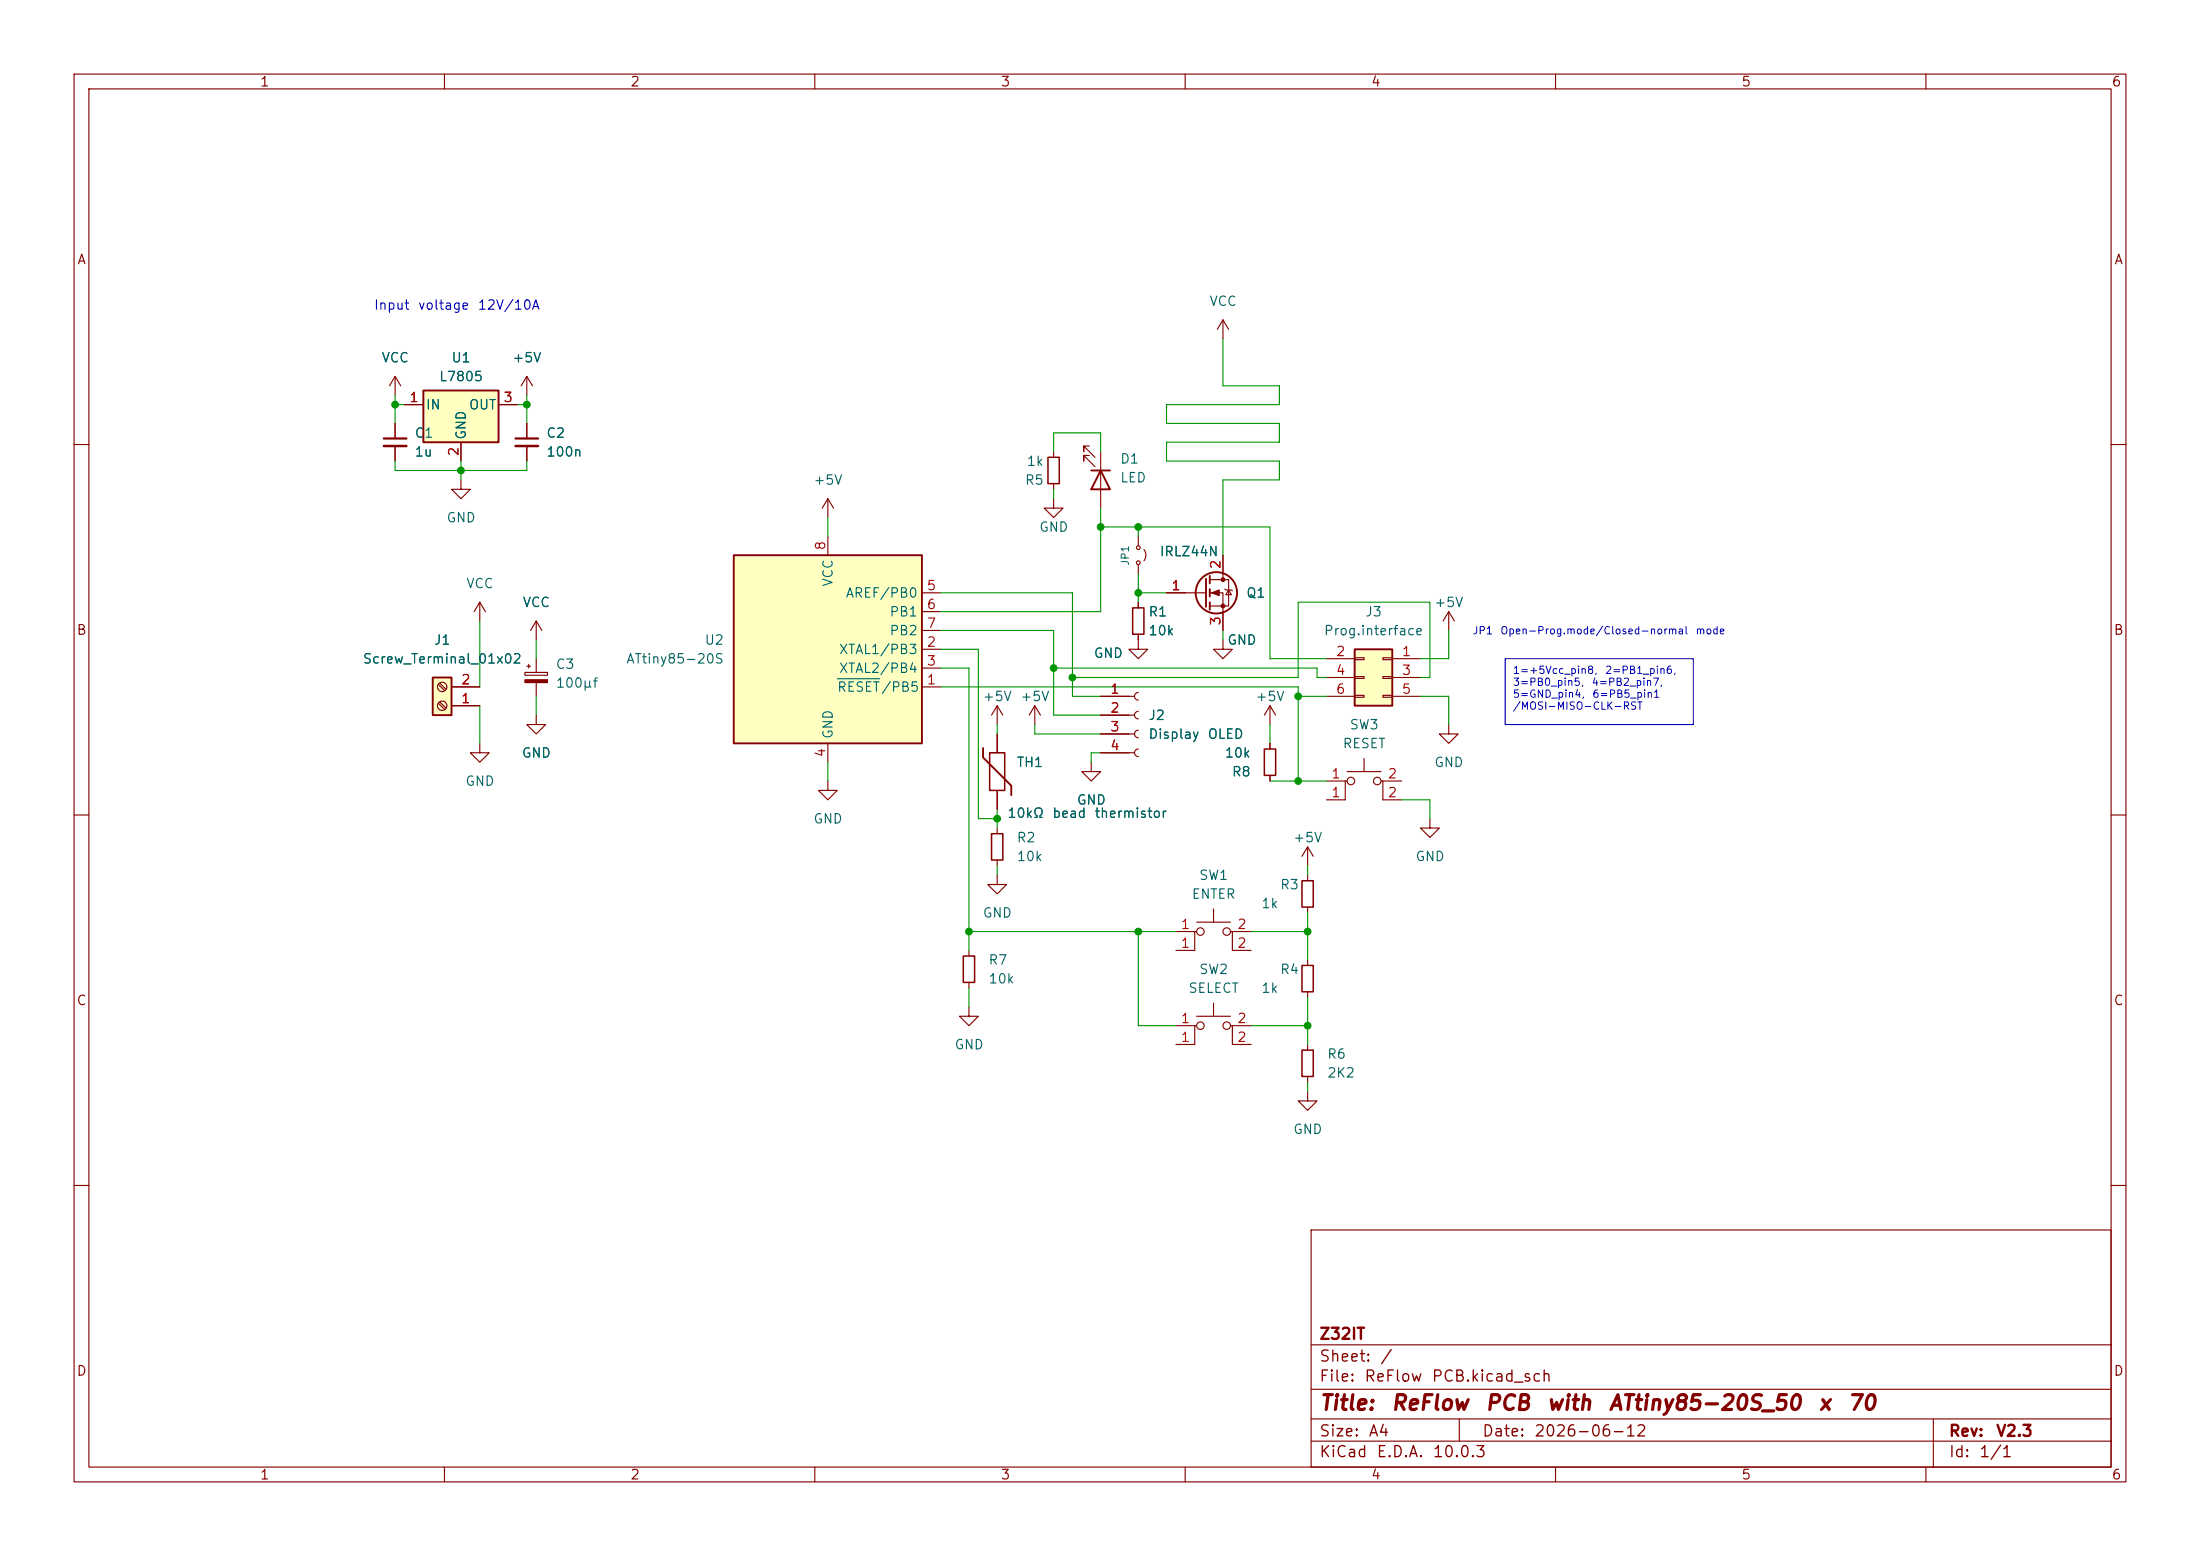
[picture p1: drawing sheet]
<svg xmlns="http://www.w3.org/2000/svg" width="297mm" height="210mm" viewBox="0 0 297 210" stroke-linecap="round" stroke-linejoin="round" font-family="sans-serif">
<g fill="none" stroke="#840000" stroke-width=".15">
<path d="M10 10h277v190h-277zM12 12h273v186h-273zM60 10v2M110 10v2M160 10v2M210 10v2M260 10v2M53.3 50.8l-.7 1.3M53.3 50.8l.8 1.3M53.3 50.8v2.5M53.3 57.2v2M71.1 50.8l-.7 1.3"/>
<path d="M71.1 50.8l.8 1.3M71.1 50.8v2.5M71.1 57.2v2M10 60h2M53.3 60.2v2M71.1 60.2v2M111.8 67.3l-.8 1.3M111.8 67.3l.7 1.3M111.8 67.3v2.6M285 60h2M72.4 96.5v1.3h1.3l-1.3 1.3-1.3-1.3h1.3M195.6 97.8v1.3h1.2l-1.2 1.2-1.3-1.2h1.3"/>
<path d="M10 110h2M64.8 100.3v1.3h1.2l-1.2 1.3-1.3-1.3h1.3M111.8 105.4v1.3h1.2l-1.2 1.3-1.3-1.3h1.3M171.4 100.3v.8M171.4 104.6v.8M179.1 105.4h2.5M181.9 105.4h-.3v2.6h-2.5M181.9 104.1h4.5M184.1 102.4v1.7M186.4 105.4h.3v2.6h2.5M186.7 105.4h2.5M193 110.5v1.3h1.3l-1.3 1.2-1.2-1.2h1.2"/>
<path d="M285 110h2M10 160h2M177 166h108v32h-108zM285 160h2M60 198v2M110 198v2M160 198v2M177 194.5h108M177 191.5h108M177 187.5h108M177 181.5h108M197 191.5v3"/>
<path d="M210 198v2M260 198v2M261 191.5v6.5"/>
<circle cx="182.4" cy="105.4" r=".51"/>
<circle cx="185.9" cy="105.4" r=".51"/>
</g>
<path d="M170.7 101.1h1.5v3.5h-1.5z" fill="none" stroke="#840000" stroke-width=".2"/>
<path d="M51.8 59.2h3.1M69.6 59.2h3" fill="none" stroke="#840000" stroke-width=".3"/>
<path d="M51.8 60.2h3.1M69.6 60.2h3" fill="none" stroke="#840000" stroke-width=".33"/>
<path d="M99.1 74.9h25.4v25.4h-25.4z" fill="#ffffc2"/>
<path d="M99.1 74.9h25.4v25.4h-25.4z" fill="none" stroke="#840000" stroke-width=".25"/>
<g fill="none" stroke="#840000" stroke-width=".15">
<path d="M111.8 72.4v2.5M70.9 90.8h3v.3h-3zM71.1 89.9h.5M71.4 89.7v.5M72.4 88.9v1.9M72.4 92.1v1.9M124.5 92.7h2.5M124.5 87.6h2.5M124.5 90.2h2.5M124.5 80h2.5M124.5 82.6h2.5M124.5 85.1h2.5"/>
<path d="M134.6 95.3l-.7 1.2M134.6 95.3l.8 1.2M134.6 95.3v2.5M111.8 100.3v2.6"/>
</g>
<path d="M113.1 91.6h5.6" fill="none" stroke="#006464" stroke-width=".15"/>
<path d="M70.9 91.7h3v.4h-3z" fill="#840000" stroke="#840000" stroke-width=".15"/>
<path d="M58.4 91.4h2.6v5.1h-2.6z" fill="#ffffc2"/>
<path d="M58.4 91.4h2.6v5.1h-2.6zM132.7 101v1.2l3.8 3.8v1.3" fill="none" stroke="#840000" stroke-width=".25"/>
<g fill="none" stroke="#840000" stroke-width=".15">
<path d="M59.2 94.9l.8 .9M59.2 92.4l.8 .8M59.4 94.7l.8 .9M59.4 92.2l.8 .8M61 95.3h3.8M61 92.7h3.8M134.6 99.1v2.5M148.6 94h4.6M148.6 96.5h4.6M148.6 99.1h4.6M153.7 93.5a.51 .51 0 0 0-.5 .5 .51 .51 0 0 0 .5 .5M153.7 96a.51 .51 0 0 0-.5 .5 .51 .51 0 0 0 .5 .5"/>
<path d="M153.7 98.6a.51 .51 0 0 0-.5 .5 .51 .51 0 0 0 .5 .5M171.4 95.3l-.7 1.2M171.4 95.3l.8 1.2M171.4 95.3v2.5M134.6 106.7v2.5M147.3 102.9v1.2h1.3l-1.3 1.3-1.3-1.3h1.3M148.6 101.6h4.6M153.7 101.1a.51 .51 0 0 0-.5 .5 .51 .51 0 0 0 .5 .5M158.7 125.7h2.6M161.5 125.7h-.2v2.6h-2.6M161.5 124.5h4.6M163.8 122.7v1.8"/>
<path d="M166.1 125.7h.3v2.6h2.5M166.4 125.7h2.5"/>
<circle cx="59.7" cy="92.7" r=".63"/>
<circle cx="59.7" cy="95.2" r=".63"/>
<circle cx="162.1" cy="125.7" r=".51"/>
<circle cx="165.6" cy="125.7" r=".51"/>
</g>
<path d="M133.6 101.6h2v5.1h-2z" fill="none" stroke="#840000" stroke-width=".2"/>
<path d="M182.9 87.6h5.1v7.7h-5.1z" fill="#ffffc2"/>
<path d="M182.9 87.6h5.1v7.7h-5.1z" fill="none" stroke="#840000" stroke-width=".25"/>
<g fill="none" stroke="#840000" stroke-width=".15">
<path d="M139.7 95.3l-.8 1.2M139.7 95.3l.8 1.2M139.7 95.3v2.5M153.7 86.4v1.2h1.2l-1.2 1.3-1.3-1.3h1.3M179.1 88.9h3.8M179.1 91.4h3.8M179.1 94h3.8M182.9 88.8h1.2v.2h-1.2zM182.9 91.3h1.2v.3h-1.2zM182.9 93.9h1.2v.2h-1.2zM186.7 88.8h1.3v.2h-1.3zM186.7 91.3h1.3v.3h-1.3z"/>
<path d="M186.7 93.9h1.3v.2h-1.3zM188 88.9h3.8M188 91.4h3.8M188 94h3.8M195.6 82.6l-.8 1.2M195.6 82.6l.7 1.2M195.6 82.6v2.5M134.6 111.8v.7M134.6 116.1v.7M176.5 114.3l-.7 1.3M176.5 114.3l.8 1.3M176.5 114.3v2.5"/>
</g>
<path d="M133.9 112.5h1.5v3.6h-1.5z" fill="none" stroke="#840000" stroke-width=".2"/>
<path d="M57.1 52.7h10.2v7h-10.2z" fill="#ffffc2"/>
<g fill="none" stroke="#840000" stroke-width=".25">
<path d="M57.1 52.7h10.2v7h-10.2zM147.3 63.5h2.6M148.6 63.5l1.3 2.5h-2.6zM162.8 78.1v3.8M163.3 77.7v1M163.3 79.5v1M163.3 81.3v1"/>
<circle cx="164.2" cy="80" r="2.79"/>
</g>
<g fill="none" stroke="#840000" stroke-width=".15">
<path d="M53.3 57.2v2M54.6 54.6h2.5M62.2 59.7v2.5M67.3 54.6h2.5M71.1 57.2v2M165.1 43.2l-.8 1.3M165.1 43.2l.8 1.3M165.1 43.2v2.5M53.3 60.2v2M62.2 64.8v1.2h1.3l-1.3 1.3-1.2-1.3h1.2M71.1 60.2v2M142.2 67.3v1.3h1.3l-1.3 1.3-1.2-1.3h1.2"/>
<path d="M142.2 61v.7M142.2 65.3v.7M147.1 60.2h-.8v.8v-.8l1.5 1.5M147.1 61.5h-.8v.7v-.7l1.5 1.5M148.6 61v7.6M153.7 72.4v1.3M153.7 76.2v1.3M154.4 74.2l.2 .3 .1 .5-.3 .7M163.3 78.2h2.6v3.6h-2.6M165.1 74.9v3.3M165.4 79.5l.1 .1h.7l.2 .2M165.9 79.6l.3 .7h-.7z"/>
<path d="M61 95.3h3.8M61 92.7h3.8M64.8 81.3l-.8 1.3M64.8 81.3l.7 1.3M64.8 81.3v2.5M72.4 83.8l-.8 1.3M72.4 83.8l.8 1.3M72.4 83.8v2.6M134.6 99.1v2.5M148.6 94h3.8M148.6 96.5h3.8M148.6 99.1h3.8"/>
<path d="M153.7 81.3v.7M153.7 85.6v.8M157.5 80h5.3M163.3 80h1.8v5.1M165.1 86.4v1.2h1.3l-1.3 1.3-1.3-1.3h1.3M134.6 118.1v1.3h1.3l-1.3 1.3-1.3-1.3h1.3M134.6 106.7v2.5M148.6 101.6h3.8M171.4 100.3v.8M171.4 104.6v.8M176.5 118.1v.8M130.8 135.9v1.3h1.3l-1.3 1.2-1.3-1.2h1.3"/>
<path d="M130.8 128.3v.7M130.8 132.6v.8M158.7 138.4h2.6M161.5 138.4h-.2v2.6h-2.6M161.5 137.2h4.6M163.8 135.4v1.8M166.1 138.4h.3v2.6h2.5M166.4 138.4h2.5M176.5 122.4v.8M176.5 129.5v.8M176.5 133.9v.7M176.5 147.3v1.3h1.3l-1.3 1.3-1.2-1.3h1.2"/>
<path d="M176.5 141v.7M176.5 145.3v.8"/>
<circle cx="153.7" cy="75.9" r=".25"/>
<circle cx="153.7" cy="73.9" r=".25"/>
<circle cx="162.1" cy="138.4" r=".51"/>
<circle cx="165.6" cy="138.4" r=".51"/>
</g>
<path d="M141.5 61.7h1.5v3.6h-1.5zM152.9 82h1.5v3.6h-1.5zM175.8 118.9h1.5v3.5h-1.5zM130 129h1.6v3.6h-1.6zM175.8 130.3h1.5v3.6h-1.5zM175.8 141.7h1.5v3.6h-1.5z" fill="none" stroke="#840000" stroke-width=".2"/>
<g fill="#840000" stroke="#840000" stroke-width=".15">
<path d="M163.6 80l1-.4v.8z"/>
<circle cx="165.1" cy="78.2" r=".25"/>
<circle cx="165.1" cy="81.8" r=".25"/>
</g>
<g fill="none" stroke="#009600" stroke-width=".15">
<path d="M53.3 53.3v3.9M53.3 54.6h1.3M69.8 54.6h1.3M71.1 53.3v3.9M165.1 45.7v6.4h7.6v2.5h-15.2v2.6h15.2v2.5h-15.2v2.5h15.2v2.6h-7.6v10.1M53.3 62.2v1.3h17.8v-1.3M62.2 62.2v2.6M111.8 69.9v2.5M142.2 61v-2.6h6.4v2.6M142.2 66v1.3M148.6 71.1h22.8v17.8h7.7M148.6 68.6v14h-21.6"/>
<path d="M153.7 71.1v1.3M153.7 77.5v3.8M64.8 83.8v8.9M64.8 95.3v5M72.4 86.4v2.5M72.4 94v2.5M127 80h17.8v14h3.8M127 87.6h5.1v22.9h2.5M127 90.2h3.8v38.1M127 85.1h15.2v11.4h6.4M127 92.7h48.3v12.7M134.6 97.8v1.3"/>
<path d="M139.7 97.8v1.3h8.9M142.2 90.2h35.6v1.2h1.3M144.8 91.4h30.5v-10.1h17.7v10.1h-1.2M153.7 80h3.8M165.1 85.1v1.3M171.4 97.8v2.5M175.3 94h3.8M191.8 94h3.8v3.8M195.6 85.1v3.8h-3.8M111.8 102.9v2.5M134.6 109.2v2.6M134.6 116.8v1.3"/>
<path d="M148.6 101.6h-1.3v1.3M171.4 105.4h7.7M176.5 116.8v1.3M189.2 108h3.8v2.5M130.8 133.4v2.5M130.8 125.7h27.9M153.7 125.7v12.7h5M168.9 125.7h7.6M168.9 138.4h7.6M176.5 123.2v6.3M176.5 134.6v6.4M176.5 146.1v1.2"/>
</g>
<path d="M203.2 88.9h25.4v8.9h-25.4z" fill="none" stroke="#0000c2" stroke-width=".15"/>
<g fill="#009600" stroke="#009600" stroke-width=".14">
<circle cx="175.3" cy="105.4" r=".46"/>
<circle cx="175.3" cy="94" r=".46"/>
<circle cx="144.8" cy="91.4" r=".46"/>
<circle cx="142.2" cy="90.2" r=".46"/>
<circle cx="134.6" cy="110.5" r=".46"/>
<circle cx="53.3" cy="54.6" r=".46"/>
<circle cx="71.1" cy="54.6" r=".46"/>
<circle cx="62.2" cy="63.5" r=".46"/>
<circle cx="153.7" cy="71.1" r=".46"/>
<circle cx="148.6" cy="71.1" r=".46"/>
<circle cx="153.7" cy="80" r=".46"/>
<circle cx="130.8" cy="125.7" r=".46"/>
<circle cx="153.7" cy="125.7" r=".46"/>
<circle cx="176.5" cy="138.4" r=".46"/>
<circle cx="176.5" cy="125.7" r=".46"/>
</g>
<g font-size="2" fill="#840000">
<text x="178" y="190.8">Title:</text>
<text x="187.7" y="190.8">ReFlow</text>
<text x="200.4" y="190.8">PCB</text>
<text x="208.7" y="190.8">with</text>
<text x="217" y="190.8">ATtiny85-20S_50</text>
<text x="245.3" y="190.8">x</text>
<text x="249.3" y="190.8">70</text>
</g>
<g font-size="1.5" fill="#840000">
<text x="178" y="184.2">Sheet:</text>
<text x="178" y="181.2">Z32IT</text>
<text x="186.2" y="184.2">/</text>
<text x="178" y="186.9">File:</text>
<text x="184.1" y="186.9">ReFlow</text>
<text x="193.2" y="186.9">PCB.kicad_sch</text>
<text x="178" y="197.1">KiCad</text>
<text x="178" y="194.3">Size:</text>
<text x="184.7" y="194.3">A4</text>
<text x="185.7" y="197.1">E.D.A.</text>
<text x="193.3" y="197.1">10.0.3</text>
<text x="200" y="194.3">Date:</text>
<text x="207" y="194.3">2026-06-12</text>
<text x="263" y="194.3">Rev:</text>
<text x="263" y="197.1">Id:</text>
<text x="267.1" y="197.1">1/1</text>
<text x="269.4" y="194.3">V2.3</text>
</g>
<g font-size="1.3" fill="#840000">
<text x="35" y="12">1</text>
<text x="85" y="12">2</text>
<text x="135" y="12">3</text>
<text x="185" y="12">4</text>
<text x="235" y="12">5</text>
<text x="285" y="12">6</text>
<text x="10.3" y="36">A</text>
<text x="285.3" y="36">A</text>
<text x="10.3" y="86">B</text>
<text x="285.3" y="86">B</text>
<text x="10.3" y="136">C</text>
<text x="285.3" y="136">C</text>
<text x="10.3" y="186">D</text>
<text x="285.3" y="186">D</text>
<text x="35" y="200">1</text>
<text x="85" y="200">2</text>
<text x="135" y="200">3</text>
<text x="185" y="200">4</text>
<text x="235" y="200">5</text>
<text x="285" y="200">6</text>
</g>
<g font-size="1.3" fill="#006464">
<text x="163.2" y="41.6">VCC</text>
<text x="51.4" y="49.2">VCC</text>
<text x="59.2" y="51.8">L7805</text>
<text x="60.9" y="49.2">U1</text>
<text x="69.1" y="49.2">+5V</text>
<text x="55.9" y="59.4">C1</text>
<text x="57.4" y="55.6">IN</text>
<text x="63.2" y="59.4" transform="rotate(-90 63.2 59.4)">GND</text>
<text x="63.2" y="55.6">OUT</text>
<text x="73.7" y="59.4">C2</text>
<text x="55.9" y="61.9">1u</text>
<text x="73.7" y="61.9">100n</text>
<text x="109.7" y="65.7">+5V</text>
<text x="138.3" y="65.7">R5</text>
<text x="138.5" y="63.2">1k</text>
<text x="151.1" y="62.9">D1</text>
<text x="151.1" y="65.4">LED</text>
<text x="60.2" y="70.8">GND</text>
<text x="140.2" y="72.1">GND</text>
<text x="156.5" y="75.4">IRLZ44N</text>
<text x="62.9" y="79.7">VCC</text>
<text x="70.5" y="82.3">VCC</text>
<text x="112.7" y="79.3" transform="rotate(-90 112.7 79.3)">VCC</text>
<text x="114.1" y="81">AREF/PB0</text>
<text x="120" y="83.5">PB1</text>
<text x="154.9" y="83.5">R1</text>
<text x="168.2" y="81">Q1</text>
<text x="184.2" y="83.5">J3</text>
<text x="193.5" y="82.3">+5V</text>
<text x="48.9" y="89.9">Screw_Terminal_01x02</text>
<text x="58.5" y="87.3">J1</text>
<text x="84.5" y="89.9">ATtiny85-20S</text>
<text x="95" y="87.3">U2</text>
<text x="113.2" y="88.6">XTAL1/PB3</text>
<text x="120" y="86.1">PB2</text>
<text x="147.6" y="89.1">GND</text>
<text x="154.9" y="86.1">10k</text>
<text x="165.6" y="87.3">GND</text>
<text x="178.6" y="86.1">Prog.interface</text>
<text x="74.9" y="90.6">C3</text>
<text x="74.9" y="93.1">100µf</text>
<text x="112.9" y="93.7">RESET/PB5</text>
<text x="113.2" y="91.1">XTAL2/PB4</text>
<text x="132.6" y="95">+5V</text>
<text x="137.7" y="95">+5V</text>
<text x="169.4" y="95">+5V</text>
<text x="112.7" y="99.8" transform="rotate(-90 112.7 99.8)">GND</text>
<text x="154.9" y="97.5">J2</text>
<text x="154.9" y="100">Display</text>
<text x="163" y="100">OLED</text>
<text x="181.2" y="101.3">RESET</text>
<text x="182.1" y="98.8">SW3</text>
<text x="62.7" y="106.4">GND</text>
<text x="70.4" y="102.6">GND</text>
<text x="137.2" y="103.8">TH1</text>
<text x="165.2" y="102.6">10k</text>
<text x="166.2" y="105.1">R8</text>
<text x="193.5" y="103.8">GND</text>
<text x="109.7" y="111.5">GND</text>
<text x="135.9" y="110.7">10kΩ</text>
<text x="142" y="110.7">bead</text>
<text x="145.3" y="108.9">GND</text>
<text x="147.7" y="110.7">thermistor</text>
<text x="137.2" y="114">R2</text>
<text x="137.2" y="116.5">10k</text>
<text x="161.8" y="119.1">SW1</text>
<text x="174.5" y="114">+5V</text>
<text x="191" y="116.5">GND</text>
<text x="132.6" y="124.2">GND</text>
<text x="160.8" y="121.6">ENTER</text>
<text x="170.2" y="122.9">1k</text>
<text x="172.7" y="120.4">R3</text>
<text x="133.4" y="130.5">R7</text>
<text x="161.8" y="131.8">SW2</text>
<text x="172.7" y="131.8">R4</text>
<text x="133.4" y="133.1">10k</text>
<text x="160.3" y="134.3">SELECT</text>
<text x="170.2" y="134.3">1k</text>
<text x="128.8" y="141.9">GND</text>
<text x="179.1" y="143.2">R6</text>
<text x="179.1" y="145.8">2K2</text>
<text x="174.5" y="153.4">GND</text>
</g>
<g font-size="1.3" fill="#0000c2">
<text x="50.4" y="42.1">Input</text>
<text x="56.3" y="42.1">voltage</text>
<text x="64.4" y="42.1">12V/10A</text>
</g>
<g font-size="1.3" fill="#a90000">
<text x="55.2" y="54.6">1</text>
<text x="67.9" y="54.6">3</text>
<text x="62.2" y="61.7" transform="rotate(-90 62.2 61.7)">2</text>
<text x="111.7" y="74.4" transform="rotate(-90 111.7 74.4)">8</text>
<text x="165.1" y="76.9" transform="rotate(-90 165.1 76.9)">2</text>
<text x="125" y="80">5</text>
<text x="125" y="82.5">6</text>
<text x="158" y="80">1</text>
<text x="125" y="87.6">2</text>
<text x="125" y="85.1">7</text>
<text x="165.1" y="84.5" transform="rotate(-90 165.1 84.5)">3</text>
<text x="180.3" y="88.9">2</text>
<text x="189.2" y="88.9">1</text>
<text x="62.2" y="95.2">1</text>
<text x="62.2" y="92.7">2</text>
<text x="125" y="92.7">1</text>
<text x="125" y="90.1">3</text>
<text x="149.8" y="94">1</text>
<text x="180.3" y="91.4">4</text>
<text x="180.3" y="94">6</text>
<text x="189.2" y="91.4">3</text>
<text x="189.2" y="94">5</text>
<text x="149.8" y="96.5">2</text>
<text x="149.8" y="99">3</text>
<text x="149.8" y="101.6">4</text>
<text x="111.7" y="102.3" transform="rotate(-90 111.7 102.3)">4</text>
<text x="179.6" y="105.4">1</text>
<text x="179.6" y="107.9">1</text>
<text x="187.3" y="105.4">2</text>
<text x="187.3" y="107.9">2</text>
<text x="159.3" y="125.7">1</text>
<text x="166.9" y="125.7">2</text>
<text x="159.3" y="128.2">1</text>
<text x="166.9" y="128.2">2</text>
<text x="159.3" y="138.4">1</text>
<text x="159.3" y="140.9">1</text>
<text x="166.9" y="138.4">2</text>
<text x="166.9" y="140.9">2</text>
</g>
<text font-size="1" fill="#006464" x="152.7" y="76.4" transform="rotate(-90 152.7 76.4)">JP1</text>
<g font-size="1" fill="#0000c2">
<text x="198.7" y="85.9">JP1</text>
<text x="202.5" y="85.9">Open-Prog.mode/Closed-normal</text>
<text x="228.8" y="85.9">mode</text>
<text x="204.2" y="91.2">1=+5Vcc_pin8,</text>
<text x="204.2" y="92.8">3=PB0_pin5,</text>
<text x="204.2" y="94.4">5=GND_pin4,</text>
<text x="214.8" y="92.8">4=PB2_pin7,</text>
<text x="214.9" y="94.4">6=PB5_pin1</text>
<text x="216.6" y="91.2">2=PB1_pin6,</text>
<text x="204.2" y="96">/MOSI-MISO-CLK-RST</text>
</g>
</svg>
